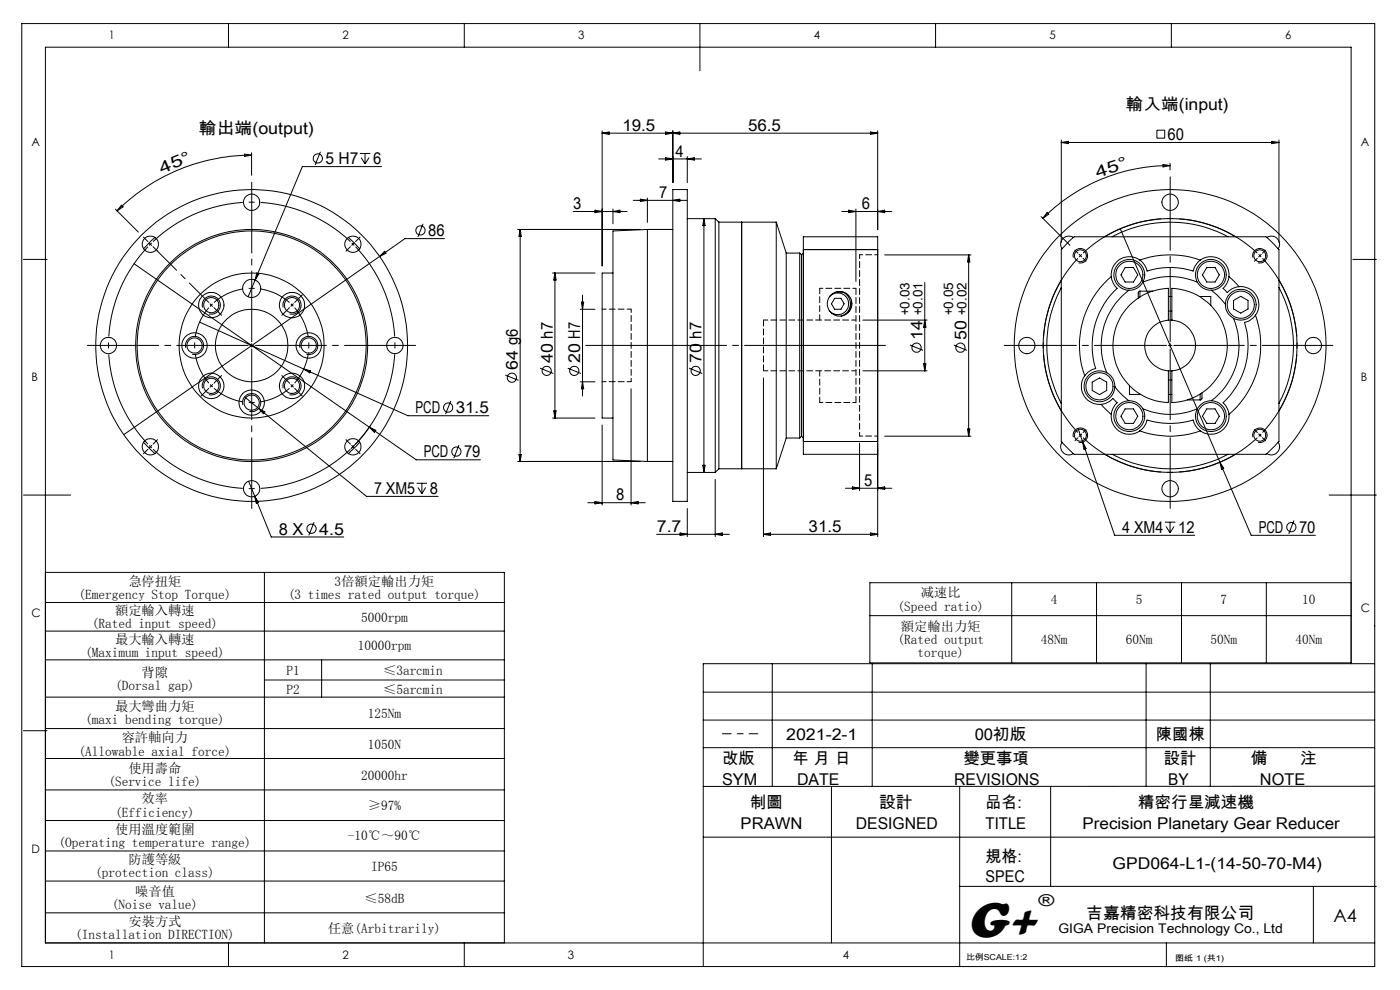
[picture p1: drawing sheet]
<svg xmlns="http://www.w3.org/2000/svg" width="297mm" height="210mm" viewBox="0 0 297 210" stroke-linecap="round" stroke-linejoin="round" font-family="sans-serif">
<g fill="none" stroke="#000" stroke-width=".21">
<path d="M4.6 5h287v200h-287zM48.5 5v5M98.5 5v5M148.5 5v10M198.5 5v5M248.5 5v5M51.9 32.7l1.5 .2-1.5 .3zM53.4 32.9a40.7 40.7 0 0 0-28.6 11.8M53.4 32.4v4.8M68 32.2l-1.1 2.8M76.3 32.6h2.3M76.6 33.4l.8 1.4"/>
<path d="M77.4 32.6v2.2M78.3 33.4l-.9 1.4M80.9 35.3h-16.8l-11.5 27.7M127.7 27.8v28.6M127.7 28.2h58.5M127.7 28.2l1.5-.2v.5zM139.7 33.7h9.1M141.2 28l1.5 .2-1.5 .3zM141.2 33.5l1.5 .2-1.5 .3zM142.7 27.8v10.9M142.7 28.2l1.5-.2v.5zM145.8 33.2v5.5"/>
<path d="M145.8 33.7l1.5-.2v.5zM184.7 28l1.5 .2-1.5 .3zM186.2 27.8v20.9M225.1 29.7v21.7M225.1 30.2h46.2M225.1 30.2l1.6-.2v.5zM245.4 27.6h1.7v1.7h-1.7zM246.7 34.9l1.5 .2-1.5 .3zM248.2 35.1a38 38 0 0 0-27 11.2M248.2 34.6v1.4M269.8 30l1.5 .2-1.5 .3zM271.3 29.7v21.7"/>
<path d="M5 55h5M24.5 44.4l4.9 4.8M25.8 43.5l.3 .4-1.3 .8zM28.4 55.9l50 34.7M31.6 51.5l.3 .3M31.9 51.8l-.3 .3M31.9 51.8l.3 .3M32.2 51.5l-.3 .3M32.9 50.4l-2.5 2.4M54.5 57.9l.4 .2-.8 1.3zM73.9 50.4l2.4 2.4M80.5 54.4l-54.3 37.8"/>
<path d="M81.6 53.3l.3 .4-1.4 .7zM89.7 47.5l-1 2.8M94.3 50.6h-8.4l-5.4 3.8M109.8 48.7h26.1M110.3 48.7v49.2M110.3 48.7l.3 1.5h-.5zM117.2 57.9h9M117.7 57.9v30.8M117.7 57.9l.3 1.5h-.5zM121.6 44.9h11.4M126.2 44.6l1.5 .3-1.5 .2zM130 57.9h-2.3v30.8h2.3"/>
<path d="M130 44.3v3.2M130 44.9l1.5-.3v.5zM134.3 42.5h11.4M135.9 42.3l1.4 .2-1.4 .2zM137.3 48.7v49.2M137.3 48.7l-7.3 .3v48.6l7.3 .3M137.3 48.7h5.4M137.3 42v5.2M142.7 40.2h3.1v66.2h-3.1zM142.7 42.5l1.5-.2v.4zM145.8 46.4h5.9M149.3 46.4v53.8"/>
<path d="M149.3 46.4l.3 1.5h-.5zM151.7 46.4v53.8M151.7 46.4l.8 .7M152.5 47.1v52.3M152.5 47.1h12.2M157.3 47.1v52.3M164.7 47.1v52.3M164.7 47.1l2.1 6.6M166.8 53.7v39.2M166.8 53.7h2.9M169.7 53.7v39.2M169.7 53.7l.3 .4"/>
<path d="M170 54.1v38.4M170.4 52.9v-2.7h15.8v2.7M170.4 53.7l-.4 .4M170.4 52.9v40.8M178.6 44.9h10.6M180.1 44.6l1.5 .3-1.5 .2zM181.6 44.3v15.4M186.2 52.9v40.8M186.2 52.9h-15.8M186.2 44.9l1.5-.3v.5zM187.7 54.1h18.3M196.2 59.9v18.8"/>
<path d="M205.5 54.1v38.4M205.5 54.1l.2 1.5h-.5zM220.9 46l6.1 6M222.1 45.1l.4 .3-1.3 .9zM225.1 59.4a26.9 26.9 0 0 0 0 27.8M226.8 51.2l1.1-1h40.7l1.7 1.7 1 1v40.8l-2.3 2.4-.4 .3h-40.7l-2.4-2.4-.4-.3v-40.8zM227.7 54.6a1.54 1.54 0 0 1 1.4-1.9 1.54 1.54 0 0 1 1.6 1.7 1.54 1.54 0 0 1-1.9 1.3M227.7 50.4a1.73 1.73 0 0 0-2.2 .2 1.73 1.73 0 0 0-.2 2.2M234.4 50.2a26.9 26.9 0 0 1 27.7 0M235.8 58.7a19.2 19.2 0 0 0-5.7 21M235.8 58.7a3.9 3.9 0 0 0 1.2 2.5 16.5 16.5 0 0 0-4.6 17 4 4 0 0 0-2.3 1.5M235.9 50.2a25.9 25.9 0 0 1 24.6 0"/>
<path d="M237.7 48.5l21.1 49.6M238.7 56.8h1.8l.9 1.5-.9 1.5h-1.8l-.9-1.5zM241.8 55.2a19.4 19.4 0 0 1 12.9 0M241.8 55.2a3.8 3.8 0 0 0-4.1-.2 3.8 3.8 0 0 0-1.9 3.7M241.8 55.2a4 4 0 0 1 1.5 2.3 16.3 16.3 0 0 1 9.8 0 4 4 0 0 1 1.6-2.3M242.4 59.9a14.6 14.6 0 0 1 11.6 0M254.7 55.2a3.8 3.8 0 0 1 4.1-.2 3.8 3.8 0 0 1 1.9 3.7M256 56.8h1.8l.9 1.5-.9 1.5h-1.8l-.9-1.5zM260.7 58.7l2.2 2.1M260.7 58.7a3.9 3.9 0 0 1-1.2 2.5l.9 .8a3.9 3.9 0 0 1 2.5-1.2M265.8 54.6a1.54 1.54 0 0 1 1.3-1.9 1.54 1.54 0 0 1 1.7 1.7 1.54 1.54 0 0 1-1.9 1.3M268.7 50.4a1.73 1.73 0 0 1 2.2 .2 1.73 1.73 0 0 1 .2 2.2"/>
<path d="M271.3 59.4a27.1 27.1 0 0 1 0 27.8M287 55h5M39.4 73.8a1.92 1.92 0 0 1 1.7-2.4 1.92 1.92 0 0 1 2.1 2 1.92 1.92 0 0 1-2.4 1.7M42.3 68.3l22.1 10M43 65.2a1.93 1.93 0 0 1 1.7-2.4 1.93 1.93 0 0 1 2.1 2.1 1.93 1.93 0 0 1-2.5 1.7M44.6 64.4l.2 .3M44.8 64.7l-.2 .3M44.8 64.7l.3 .3M45.1 64.4l-.3 .3M60.1 65.2a1.94 1.94 0 0 1 1.7-2.4 1.94 1.94 0 0 1 2.1 2.1 1.94 1.94 0 0 1-2.4 1.7M63.6 73.8a1.92 1.92 0 0 1 1.7-2.4 1.92 1.92 0 0 1 2.1 2 1.92 1.92 0 0 1-2.4 1.7M64.4 78.3l22.1 9.9h17.2"/>
<path d="M64.4 78.3l1.5 .4-.2 .4zM107.2 79.6l2.8 1.1M114.6 78.1l2.8 1.1M120.4 78.1l2.8 1.1M123.1 65.6h3.1M123.3 64.1h.5l-.2 1.5zM123.6 62.6v21.4M146.2 78.1l2.8 1.1M175.9 63a2.31 2.31 0 0 1 3.4-.2 2.31 2.31 0 0 1 0 3.3 2.31 2.31 0 0 1-3.4-.2M177.1 63.3h1.3l.7 1.1-.7 1.2h-1.3l-.7-1.2zM177.1 62h2M178.8 62a2.69 2.69 0 0 1 1.6 2.6 2.69 2.69 0 0 1-2 2.4"/>
<path d="M180.6 63.7v.3a3 3 0 0 1-.6 2.2M183.1 67.9h13.6M183.1 78.7h13.6M193 73.2l2.8 1.1M195.9 77.2h.5l-.2 1.5zM196.2 67.9l.2 1.5h-.5zM202.4 73.2l2.7 1.1M225.1 61a26.2 26.2 0 0 0 0 24.6M230.1 79.7a3.9 3.9 0 0 0-.2 4.2 3.9 3.9 0 0 0 3.7 1.9M239.5 61.6a14.6 14.6 0 0 0-4.7 17.5M241.8 61.8l-.3 .2v1.2M241.8 61.8v1.2"/>
<path d="M241.8 61.8h2.7M247.9 67.9v-6.7a12.1 12.1 0 0 0-11.8 12.1 12.1 12.1 0 0 0 11.8 12.1v-6.7M247.9 67.9a5.4 5.4 0 0 0-5.1 5.4 5.4 5.4 0 0 0 5.1 5.4M247.9 67.9h.7M247.9 78.7h.7M247.9 62.9h.7M247.9 66h.7M248.6 67.9a5.4 5.4 0 0 1 5 5.4 5.4 5.4 0 0 1-5 5.4M248.6 67.9v-6.7a12.1 12.1 0 0 1 11.8 12.1 12.1 12.1 0 0 1-11.8 12.1v-6.7M254.5 62.9h2.4v1.9M257 61.6l1.2 1 1.8 1.9M261.7 67.5a14.6 14.6 0 0 1-4.7 17.5"/>
<path d="M261.7 63.7l1.5-.8 1.6 .8v1.8l-1.6 .9-1.5-.9zM262.9 60.8a3.8 3.8 0 0 1 3.6 1.9 3.8 3.8 0 0 1-.2 4.1M266.3 66.8a19.2 19.2 0 0 1-5.6 21.1M266.3 66.8a4 4 0 0 1-2.3 1.6 16.5 16.5 0 0 1-4.5 17 3.9 3.9 0 0 1 1.2 2.5M271.3 61a26.2 26.2 0 0 1 0 24.6M30.4 93.8l2.5 2.4M43 82.4a1.92 1.92 0 0 1 1.6-2.5 1.92 1.92 0 0 1 2.1 2.1 1.92 1.92 0 0 1-2.4 1.7M51.5 85.9a1.92 1.92 0 0 1 1.8-2.4 1.92 1.92 0 0 1 2 2.1 1.92 1.92 0 0 1-2.4 1.7M51.9 84.2l3 2.4M54.9 86.6l22.9 18.7h15.2M54.9 86.6l1.3 .8-.3 .4zM60.1 82.4a1.93 1.93 0 0 1 1.6-2.5 1.93 1.93 0 0 1 2.2 2.1 1.93 1.93 0 0 1-2.4 1.7"/>
<path d="M76.3 93.8l-2.4 2.4M78.4 90.6l9.9 6.9h13.6M78.4 90.6l1.3 .7-.3 .4zM78.6 90.2l-1.4 2-2.8 3M95.6 85l-1.1 2.8M97.4 94.4l-1.1 2.8M109.8 97.9h26.1M110.1 96.4h.5l-.3 1.5zM117.2 88.7h9M117.5 87.2h.5l-.3 1.5zM123.1 81h3.1M123.6 81l.2 1.5h-.5z"/>
<path d="M127.7 90.2v16.9M133.9 82.5v24.6M137.3 97.9h5.4M149.1 98.7h.5l-.3 1.5zM152.5 99.4h12.2M152.5 99.4l-.8 .8M162 80.2v33.6M166.8 92.9l-2.1 6.5M166.8 92.9h2.9M170 92.5l-.3 .4M170 92.5l.4 .4M170.4 93.7v2.7h15.8v-2.7"/>
<path d="M170.4 93.7h15.8M182.4 94v10.1M186.2 94v19.8M187.7 92.5h18.3M205.2 91h.5l-.2 1.5zM225.3 93.8a1.75 1.75 0 0 0 .2 2.2 1.75 1.75 0 0 0 2.2 .2M227.7 92.7a1.53 1.53 0 0 1 1.3-1.9 1.53 1.53 0 0 1 1.7 1.6 1.53 1.53 0 0 1-1.9 1.4M228.7 90.9l1 2.9M228.9 92.1l.3 .2M229.2 92.3l.3 .3M229.2 92.3l-.3 .3M229.5 92.1l-.3 .2"/>
<path d="M229.7 93.8l6.8 19.8h16.9M229.7 93.8l.7 1.3-.5 .2zM231.7 81.1l1.6-.9 1.5 .9v1.7l-1.5 .9-1.6-.9zM233.6 85.8l2.2 2.1M233.6 85.8a4.2 4.2 0 0 0 2.5-1.3l.9 .9a3.9 3.9 0 0 0-1.2 2.5M234.4 96.4a27.1 27.1 0 0 0 27.7 0M235.8 87.9a3.8 3.8 0 0 0 1.8 3.7 3.8 3.8 0 0 0 4.2-.2M235.9 96.4a26.1 26.1 0 0 0 24.6 0M236.5 82l1 1.2 2 1.8M238.7 86.7h1.8l.9 1.6-.9 1.5h-1.8l-.9-1.5zM239.6 81.8v1.9h2.4M241.8 91.4a18.8 18.8 0 0 0 12.9 0"/>
<path d="M241.8 91.4a3.8 3.8 0 0 0 1.5-2.3 17.1 17.1 0 0 0 9.8 0 3.8 3.8 0 0 0 1.6 2.3M242.4 86.7a14.6 14.6 0 0 0 11.6 0M247.9 80.6h.7M247.9 83.7h.7M251.9 84.8h2.7M254.6 83.6v1.2M255 83.4v1.2l-.4 .2M256 86.7h1.8l.9 1.6-.9 1.5h-1.8l-.9-1.5zM258.8 98.1l6.6 15.5h13.6M258.8 98.1l.8 1.2-.4 .2zM260.7 87.9a3.8 3.8 0 0 1-1.9 3.7 3.8 3.8 0 0 1-4.1-.2M265.8 92.7a1.53 1.53 0 0 1 1.3-1.9 1.53 1.53 0 0 1 1.7 1.6 1.53 1.53 0 0 1-1.9 1.4"/>
<path d="M271.1 93.8a1.75 1.75 0 0 1-.2 2.2 1.75 1.75 0 0 1-2.2 .2M5 105h10M52.7 102.1l1.3 3.2M54 105.3l3.5 8.6h15.4M54 105.3l.8 1.3-.4 .1zM66.6 110.8l-1.1 2.8M88.4 102.5h2.2M88.7 103.4l.8 1.3M89.5 102.5v2.2M90.3 103.4l-.8 1.3M124.7 106.6h12.2M126.2 106.4l1.5 .2-1.5 .3z"/>
<path d="M133.9 106.6l1.5-.2v.5zM139.3 113.3h15.4M144.3 113.1l1.5 .2-1.5 .3zM145.8 100.2h5.9M145.8 107.9v5.9M151.7 101.7v12.1M151.7 113.3l1.5-.2v.5zM162 113.3h24.2M162 113.3l1.4-.2v.5zM179.4 103.6h9.8M180.8 103.3l1.6 .3-1.6 .2zM184.7 113.1l1.5 .2-1.5 .3z"/>
<path d="M186.2 103.6l1.5-.3v.5zM247.1 110.8h2.2M247.4 111.7l.8 1.3M248.2 110.8v2.2M249.1 111.7l-.9 1.3M274.5 110.4l-1.1 2.8M282 105h10M9.6 121.4h97.4v78.6M9.6 127.8h97.4M9.6 133.9h97.4M9.6 140h97.4M56.1 121.4v78.6"/>
<path d="M68.2 140v7.9M184.5 130.6h102.1M214.6 123.6v17M232.6 123.6v17M250.6 123.6v17M268.6 123.6v17M286.6 123.6h-102.1v17h102.1M5 155h5M9.6 147.9h97.4M9.6 154.5h97.4M56.1 144.2h50.9M149.2 152.7h142.4"/>
<path d="M149.2 146.8h142.4M149.2 158.6h142.4M163.8 140.8v26M185 140.8v26M243.1 140.8v26M256.8 140.8v26M286.6 140.8v-130.8h-277v190h282M291.6 140.8h-142.4v64.2M9.6 160.9h97.4M9.6 167.6h97.4M9.6 174.1h97.4M149.2 177.6h142.4"/>
<path d="M176.4 166.8v33.2M203.6 166.8v38.2M222.9 166.8v21.2M291.6 166.8h-142.4M9.6 180.5h97.4M9.6 186.9h97.4M9.6 193.6h97.4M203.6 188h88.4M278.6 188v12M48.5 200v5M98.5 200v5M247.4 200v5"/>
<circle cx="67.4" cy="33.6" r=".98"/>
<circle cx="31.9" cy="51.8" r="1.73"/>
<circle cx="53.4" cy="42.9" r="1.72"/>
<circle cx="74.9" cy="51.8" r="1.73"/>
<circle cx="89.2" cy="48.9" r=".98"/>
<circle cx="229.2" cy="54.2" r="1.27"/>
<circle cx="239.6" cy="58.3" r="2.88"/>
<circle cx="239.6" cy="58.3" r="3.3"/>
<circle cx="248.2" cy="42.9" r="1.74"/>
<circle cx="256.9" cy="58.3" r="3.3"/>
<circle cx="256.9" cy="58.3" r="2.89"/>
<circle cx="267.3" cy="54.2" r="1.27"/>
<circle cx="23" cy="73.3" r="1.72"/>
<circle cx="41.3" cy="73.3" r="2.69"/>
<circle cx="41.3" cy="73.3" r="1.62"/>
<circle cx="44.8" cy="64.7" r="1.61"/>
<circle cx="44.8" cy="64.7" r="2.69"/>
<circle cx="53.4" cy="73.3" r="24.3"/>
<circle cx="53.4" cy="73.3" r="15.4"/>
<circle cx="53.4" cy="73.3" r="24.6"/>
<circle cx="53.4" cy="61.2" r="1.94"/>
<circle cx="53.4" cy="73.3" r="33.1"/>
<circle cx="53.4" cy="73.3" r="7.7"/>
<circle cx="61.9" cy="64.7" r="2.69"/>
<circle cx="62" cy="64.7" r="1.61"/>
<circle cx="65.5" cy="73.3" r="2.69"/>
<circle cx="65.5" cy="73.3" r="1.6"/>
<circle cx="83.8" cy="73.3" r="1.74"/>
<circle cx="116" cy="78.7" r=".97"/>
<circle cx="121.8" cy="78.7" r=".97"/>
<circle cx="147.6" cy="78.7" r=".97"/>
<circle cx="178.1" cy="64.4" r="2.61"/>
<circle cx="194.4" cy="73.7" r=".98"/>
<circle cx="203.8" cy="73.7" r=".98"/>
<circle cx="217.9" cy="73.3" r="1.74"/>
<circle cx="248.2" cy="73.3" r="33.1"/>
<circle cx="263.2" cy="64.6" r="3.3"/>
<circle cx="263.2" cy="64.6" r="2.88"/>
<circle cx="278.6" cy="73.3" r="1.72"/>
<circle cx="31.9" cy="94.8" r="1.72"/>
<circle cx="44.8" cy="81.8" r="2.69"/>
<circle cx="44.8" cy="81.8" r="1.62"/>
<circle cx="53.4" cy="85.4" r="1.61"/>
<circle cx="53.4" cy="85.4" r="2.7"/>
<circle cx="61.9" cy="81.8" r="1.61"/>
<circle cx="62" cy="81.9" r="2.69"/>
<circle cx="74.9" cy="94.8" r="1.72"/>
<circle cx="95.1" cy="86.4" r=".98"/>
<circle cx="96.8" cy="95.8" r=".98"/>
<circle cx="108.6" cy="80.1" r=".98"/>
<circle cx="229.2" cy="92.3" r="1.27"/>
<circle cx="233.2" cy="81.9" r="2.89"/>
<circle cx="233.2" cy="81.9" r="3.3"/>
<circle cx="239.6" cy="88.3" r="2.88"/>
<circle cx="239.6" cy="88.3" r="3.3"/>
<circle cx="256.9" cy="88.3" r="3.3"/>
<circle cx="256.9" cy="88.3" r="2.89"/>
<circle cx="267.3" cy="92.3" r="1.27"/>
<circle cx="53.4" cy="103.7" r="1.74"/>
<circle cx="66.1" cy="112.2" r=".98"/>
<circle cx="248.2" cy="103.7" r="1.74"/>
<circle cx="273.9" cy="111.8" r=".98"/>
</g>
<g fill="none" stroke="#000" stroke-width=".21" stroke-dasharray="30.5 1.3 1.3 1.3" stroke-linecap="butt">
<path d="M74.9 51.8l-.3-.3M74.9 51.8l.3 .3M229.2 54.2l-.3 .3M229.2 54.2l.3-.2M267.3 54.2l-.3-.2M267.3 54.2l.3 .3M62 64.7l-.3-.3M62 64.7l.2 .3M31.9 94.8l.3 .2M31.9 94.8l-.3-.3M44.8 81.8l.3 .3M44.8 81.8l-.2-.2"/>
<path d="M62 81.8l.2-.2M62 81.8l-.3 .3M74.9 94.8l.3-.3M74.9 94.8l-.3 .2M267.3 92.3l.3-.3M267.3 92.3l-.3 .3"/>
</g>
<path d="M228.7 54.8a26.9 26.9 0 0 0 0 37M266.7 53.7a26.9 26.9 0 0 0-36.9 0M229.8 92.8a26.9 26.9 0 0 0 36.9 0M267.8 91.8a26.9 26.9 0 0 0 0-37" fill="none" stroke="#000" stroke-width=".21" stroke-dasharray="30.5 1.3 1.3 1.3" stroke-dashoffset="12" stroke-linecap="butt"/>
<path d="M44.3 65.3a12.1 12.1 0 0 0 0 16M61.4 64.2a12.1 12.1 0 0 0-16 0M45.4 82.4a12.1 12.1 0 0 0 16 0M62.5 81.3a12.1 12.1 0 0 0 0-16" fill="none" stroke="#000" stroke-width=".21" stroke-dasharray="30.5 1.3 1.3 1.3" stroke-dashoffset="23.6" stroke-linecap="butt"/>
<path d="M31.4 52.3a30.4 30.4 0 0 0 0 41.9M74.3 51.2a30.4 30.4 0 0 0-41.8 0M32.5 95.3a30.4 30.4 0 0 0 41.8 0M75.4 94.2a30.4 30.4 0 0 0 0-41.9" fill="none" stroke="#000" stroke-width=".21" stroke-dasharray="30.5 1.3 1.3 1.3" stroke-dashoffset="9.3" stroke-linecap="butt"/>
<path d="M187.8 73.3h-63.5" fill="none" stroke="#000" stroke-width=".21" stroke-dasharray="30.5 1.3 1.3 1.3" stroke-dashoffset=".6"/>
<path d="M153.3 155.6h7.5" fill="none" stroke="#000" stroke-width=".21" stroke-dasharray="30.5 1.3 1.3 1.3" stroke-dashoffset="28.6"/>
<path d="M133.9 65.6h-6.2M162 78.7h19.6M181.6 67.9h-19.6M127.7 81h6.2" fill="none" stroke="#000" stroke-width=".21" stroke-dasharray="1.3 .6" stroke-dashoffset=".4"/>
<path d="M162 78.7v-10.8M181.6 85.4v-24.2" fill="none" stroke="#000" stroke-width=".21" stroke-dasharray="1.3 .6"/>
<path d="M173.9 67.9v-6.7M173.9 85.4v-6.7" fill="none" stroke="#000" stroke-width=".21" stroke-dasharray="1.3 .6" stroke-dashoffset=".1"/>
<path d="M186.2 54h-3.8M133.9 65.6v15.4M173.9 61.2h7.7M181.6 85.4h-7.7M182.4 92.5h3.8" fill="none" stroke="#000" stroke-width=".21" stroke-dasharray="1.3 .6" stroke-dashoffset=".6"/>
<path d="M182.4 92.5v-38.5" fill="none" stroke="#000" stroke-width=".21" stroke-dasharray="1.3 .6" stroke-dashoffset=".5"/>
<g fill="none" stroke="#000" stroke-width=".21" stroke-dasharray="30.5 1.3 1.3 1.3">
<path d="M31.4 51.2l-1-.9M32.5 52.3l.9 1M74.3 52.3l-.9 1M74.9 51.8l.3-.3M74.9 51.8l-.3 .3M75.4 51.2l1-.9M228.7 53.7l-.7-.6M229.2 54.2l-.3-.2M229.2 54.2l.3 .3M229.8 54.8l.6 .6M266.7 54.8l-.6 .6M267.3 54.2l.3-.2"/>
<path d="M267.3 54.2l-.3 .3M267.8 53.7l.7-.6M45.4 65.2l1.6 1.7M53.4 73.3v-.4M53.4 73.3h-.4M53.4 73.3v.4M53.4 73.3h.4M61.4 65.2l-1.6 1.7M62 64.7l.2-.3M62 64.7l-.3 .3M62.5 64.2l1.6-1.7M248.2 73.3v-.4"/>
<path d="M248.2 73.3h-.3M248.2 73.3v.4M248.2 73.3h.4M31.4 95.3l-1 1M31.9 94.8l-.3 .2M31.9 94.8l.3-.3M32.5 94.2l.9-.9M44.3 82.4l-1.6 1.6M44.8 81.8l-.2 .3M44.8 81.8l.3-.2M45.4 81.3l1.6-1.6M61.4 81.3l-1.6-1.6"/>
<path d="M62 81.8l.2 .3M62 81.8l-.3-.2M62.5 82.4l1.6 1.6M74.3 94.2l-.9-.9M74.9 94.8l.3 .2M74.9 94.8l-.3-.3M75.4 95.3l1 1M228.7 92.9l-.7 .6M229.8 91.8l.6-.7M266.7 91.8l-.6-.7M267.3 92.3l.3 .3M267.3 92.3l-.3-.3"/>
<path d="M267.8 92.9l.7 .6"/>
</g>
<path d="M248.2 72.5v-35" fill="none" stroke="#000" stroke-width=".21" stroke-dasharray="30.5 1.3 1.3 1.3" stroke-dashoffset="14.9"/>
<path d="M247.5 73.3h-34.5" fill="none" stroke="#000" stroke-width=".21" stroke-dasharray="30.5 1.3 1.3 1.3" stroke-dashoffset="15.2"/>
<path d="M53.4 72.5v-33.8M53.4 74v33.9M248.2 74v33.8M249 73.3h33.8" fill="none" stroke="#000" stroke-width=".21" stroke-dasharray="30.5 1.3 1.3 1.3" stroke-dashoffset="15.5"/>
<path d="M44.3 64.2l-11-11" fill="none" stroke="#000" stroke-width=".21" stroke-dasharray="30.5 1.3 1.3 1.3" stroke-dashoffset="24.6"/>
<path d="M52.6 73.3h-34.1" fill="none" stroke="#000" stroke-width=".21" stroke-dasharray="30.5 1.3 1.3 1.3" stroke-dashoffset="15.3"/>
<path d="M54.2 73.3h34" fill="none" stroke="#000" stroke-width=".21" stroke-dasharray="30.5 1.3 1.3 1.3" stroke-dashoffset="15.4"/>
<text font-size="11" x="205.1" y="198.7">G+</text>
<text font-size="3.9" x="282.9" y="195.5">A4</text>
<g font-size="3.5">
<text x="238.9" y="23.4">輸入端(input)</text>
<text x="42.2" y="28.4">輸出端(output)</text>
<text x="132" y="27.7">19.5</text>
<text x="158.7" y="27.7">56.5</text>
<text x="247.7" y="29.7">60</text>
<text x="69.1" y="34.8">5 H7</text>
<text x="79.2" y="34.8">6</text>
<text x="143.3" y="33.2">4</text>
<text x="34.4" y="36.9" transform="rotate(-23 34.4 36.9)">4 5 °</text>
<text x="139.8" y="42">7</text>
<text x="232.8" y="37.7" transform="rotate(-18 232.8 37.7)">4 5 °</text>
<text x="121.6" y="44.3">3</text>
<text x="182.8" y="44.3">6</text>
<text x="90.8" y="50.1">86</text>
<text x="148.9" y="71.8" transform="rotate(-90 148.9 71.8)">h7</text>
<text x="117.3" y="77" transform="rotate(-90 117.3 77)">40 h7</text>
<text x="123.1" y="77" transform="rotate(-90 123.1 77)">20 H7</text>
<text x="148.9" y="77" transform="rotate(-90 148.9 77)">70</text>
<text x="195.7" y="72.1" transform="rotate(-90 195.7 72.1)">14</text>
<text x="205" y="72.1" transform="rotate(-90 205 72.1)">50</text>
<text x="109.9" y="78.5" transform="rotate(-90 109.9 78.5)">64 g6</text>
<text x="88.1" y="87.7">PCD</text>
<text x="96.7" y="87.7">31.5</text>
<text x="89.9" y="97">PCD</text>
<text x="98.4" y="97">79</text>
<text x="79.3" y="104.8">7 XM5</text>
<text x="91.2" y="104.8">8</text>
<text x="130.7" y="106.1">8</text>
<text x="183.3" y="103">5</text>
<text x="59.2" y="113.4">8 X</text>
<text x="67.7" y="113.4">4.5</text>
<text x="139.3" y="112.8">7.7</text>
<text x="171.5" y="112.8">31.5</text>
<text x="238.1" y="113.1">4 XM4</text>
<text x="250" y="113.1">12</text>
<text x="267" y="113.1">PCD</text>
<text x="275.6" y="113.1">70</text>
<text x="220.3" y="192.2">®</text>
<text x="230.5" y="194.8">吉嘉精密科技有限公司</text>
</g>
<g font-size="3.4">
<text x="166.8" y="157">2021-2-1</text>
<text x="206.8" y="157">00初版</text>
<text x="245.2" y="157">陳國棟</text>
<text x="153.2" y="162.1">改版</text>
<text x="153.2" y="166.4">SYM</text>
<text x="168.1" y="162.1">年 月 日</text>
<text x="169.1" y="166.4">DATE</text>
<text x="202.4" y="166.4">REVISIONS</text>
<text x="204.4" y="162.1">變更事項</text>
<text x="246.9" y="162.1">設計</text>
<text x="247.8" y="166.4">BY</text>
<text x="265.4" y="162.1">備</text>
<text x="267.3" y="166.4">NOTE</text>
<text x="275.9" y="162.1">注</text>
<text x="159.1" y="171.5">制圖</text>
<text x="186.5" y="171.5">設計</text>
<text x="209.1" y="171.5">品名:</text>
<text x="241.4" y="171.5">精密行星減速機</text>
<text x="157.1" y="175.8">PRAWN</text>
<text x="181.6" y="175.8">DESIGNED</text>
<text x="209.1" y="175.8">TITLE</text>
<text x="229.7" y="175.8">Precision Planetary Gear Reducer</text>
<text x="209.1" y="182.9">規格:</text>
<text x="236" y="184.4">GPD064-L1-(14-50-70-M4)</text>
<text x="209.1" y="187.2">SPEC</text>
</g>
<g font-size="2.8">
<text x="192.9" y="66.9" transform="rotate(-90 192.9 66.9)">+0.03</text>
<text x="195.7" y="66.9" transform="rotate(-90 195.7 66.9)">+0.01</text>
<text x="202.2" y="66.9" transform="rotate(-90 202.2 66.9)">+0.05</text>
<text x="205" y="66.9" transform="rotate(-90 205 66.9)">+0.02</text>
<text x="27.2" y="124.2">急停扭矩</text>
<text x="71" y="124.2">3倍額定輸出力矩</text>
<text x="16.6" y="127">(Emergency Stop Torque)</text>
<text x="24.4" y="130.4">額定輸入轉速</text>
<text x="61.1" y="127">(3 times rated output torque)</text>
<text x="76.6" y="131.8">5000rpm</text>
<text x="190.4" y="129.5">(Speed ratio)</text>
<text x="195.4" y="126.7">减速比</text>
<text x="222.9" y="128.1">4</text>
<text x="240.9" y="128.1">5</text>
<text x="258.9" y="128.1">7</text>
<text x="276.2" y="128.1">10</text>
<text x="19.5" y="133.3">(Rated input speed)</text>
<text x="24.4" y="136.5">最大輸入轉速</text>
<text x="75.9" y="137.9">10000rpm</text>
<text x="190.4" y="136.6">(Rated output</text>
<text x="191.1" y="133.8">額定輸出力矩</text>
<text x="220.8" y="136.6">48Nm</text>
<text x="238.8" y="136.6">60Nm</text>
<text x="256.8" y="136.6">50Nm</text>
<text x="274.8" y="136.6">40Nm</text>
<text x="18.1" y="139.3">(Maximum input speed)</text>
<text x="30.1" y="143.5">背隙</text>
<text x="60.8" y="143.1">P1</text>
<text x="81.3" y="143.1">≤3arcmin</text>
<text x="194.6" y="139.4">torque)</text>
<text x="24.4" y="146.3">(Dorsal gap)</text>
<text x="60.8" y="147.2">P2</text>
<text x="81.3" y="147.2">≤5arcmin</text>
<text x="18.1" y="153.6">(maxi bending torque)</text>
<text x="24.4" y="150.8">最大彎曲力矩</text>
<text x="78" y="152.2">125Nm</text>
<text x="16.6" y="160.3">(Allowable axial force)</text>
<text x="25.8" y="157.5">容許軸向力</text>
<text x="78" y="158.9">1050N</text>
<text x="23" y="166.8">(Service life)</text>
<text x="27.2" y="164">使用壽命</text>
<text x="76.6" y="165.4">20000hr</text>
<text x="24.4" y="173.2">(Efficiency)</text>
<text x="30.1" y="170.4">效率</text>
<text x="78" y="171.8">≥97%</text>
<text x="12.4" y="179.7">(Operating temperature range)</text>
<text x="24.4" y="176.9">使用溫度範圍</text>
<text x="73.8" y="178.3">-10℃～90℃</text>
<text x="27.2" y="183.3">防護等級</text>
<text x="78.7" y="184.7">IP65</text>
<text x="20.2" y="186.1">(protection class)</text>
<text x="28.7" y="190">噪音值</text>
<text x="77.3" y="191.4">≤58dB</text>
<text x="23.7" y="192.9">(Noise value)</text>
<text x="27.2" y="196.4">安裝方式</text>
<text x="69.6" y="197.8">任意(Arbitrarily)</text>
<text x="224.5" y="197.8">GIGA Precision Technology Co., Ltd</text>
<text x="16" y="199.2">(Installation DIRECTION)</text>
</g>
<g font-size="2.5">
<text x="23.1" y="8.4">1</text>
<text x="72.7" y="8.4">2</text>
<text x="122.7" y="8.4">3</text>
<text x="172.7" y="8.4">4</text>
<text x="222.7" y="8.4">5</text>
<text x="272.7" y="8.4">6</text>
<text x="6.7" y="30.9">A</text>
<text x="288.7" y="30.9">A</text>
<text x="6.7" y="80.9">B</text>
<text x="288.7" y="80.9">B</text>
<text x="6.7" y="130.9">C</text>
<text x="288.7" y="129.9">C</text>
<text x="6.7" y="180.9">D</text>
<text x="23.1" y="203.4">1</text>
<text x="72.7" y="203.4">2</text>
<text x="120.5" y="203.4">3</text>
<text x="178.8" y="203.4">4</text>
</g>
<g font-size="1.7">
<text x="204.9" y="203.7">比例SCALE:1:2</text>
<text x="249.3" y="203.8">图纸 1 (共1)</text>
</g>
</svg>
